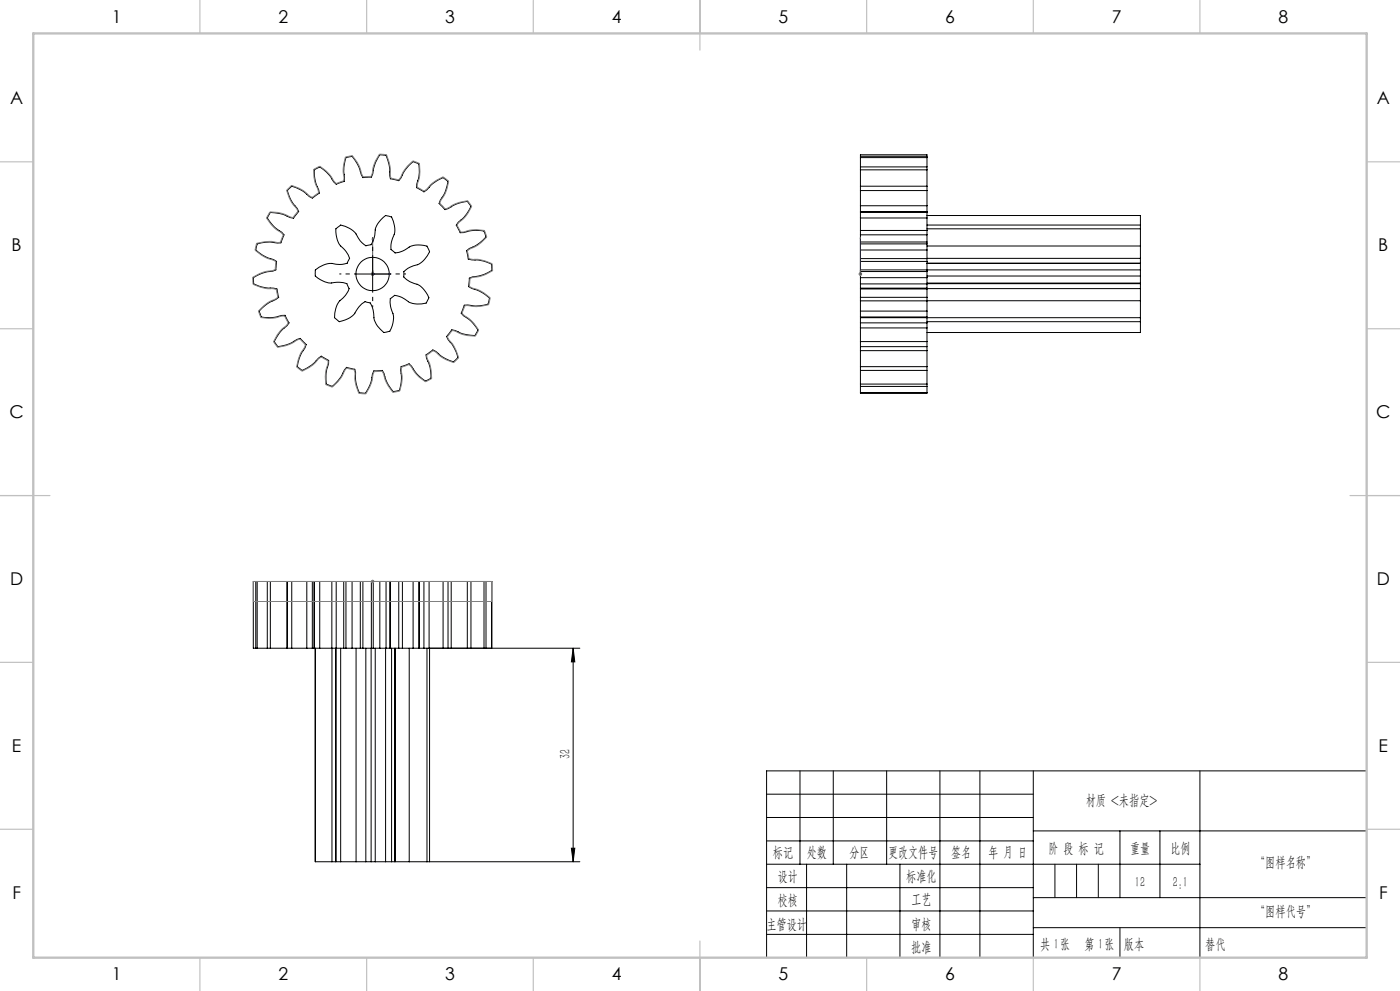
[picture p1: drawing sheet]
<svg xmlns="http://www.w3.org/2000/svg" width="420mm" height="297mm" viewBox="0 0 420 297" stroke-linecap="round" stroke-linejoin="round" font-family="sans-serif">
<g fill="none" stroke="#000" stroke-width=".3">
<path d="M86.5 56.8l1-1 1.3 .4 2.3 1.2 1.7 1.5 .9 .5 2.1-1.5-.6-2a11.5 11.5 0 0 1-.9-5l1.6-.9 2.1 1.6 1.2 1.5 .9 1.4 .8 .7 2.4-.8v-2.1a10 10 0 0 1 .5-5.1l1.8-.4 1.8 2.8 1.5 3.6 2.5-.1 .6-2a11.6 11.6 0 0 1 1.9-4.7l1.9 .2 1 3 .3 4 2.5 .5 1.1-1.7a11 11 0 0 1 3.2-4l1.8 .7 .1 2.6-.8 4.5 2.2 1.3 1.5-1.3a10.3 10.3 0 0 1 4.2-3l1.5 1.2-.8 3.1-1.9 3.5 1.8 1.8 1.9-.8a10.6 10.6 0 0 1 4.8-1.6l1.1 1.5-1.3 2.2-1.3 1.5-1.2 1-.6 .9 1.1 2.2 2.1-.3a11.1 11.1 0 0 1 5.1-.2l.6 1.8-2.4 2.2-2.6 1.3-.8 .6 .5 2.5 2 .3a11.1 11.1 0 0 1 5 1.3l.1 1.8-2.3 1.2-4.5 1.2-.2 2.5 1.9 .8a11.6 11.6 0 0 1 4.4 2.6l-.5 1.9-3.8 .5-3.3-.2-.9 2.4 1.5 1.3a10.8 10.8 0 0 1 3.5 3.7l-.9 1.7-3.9-.6-2-.9-1.1-.3-1.5 2.1 1.1 1.7a10.7 10.7 0 0 1 2.3 4.5l-1.4 1.3-2.9-1.2-2.3-1.9-.9-.4-2.1 1.5 .2 1 .4 .9a10.2 10.2 0 0 1 .9 5l-1.7 .9-2.5-2.1-1.6-2.4-.8-.7-2.4 .9v2a11.2 11.2 0 0 1-.5 5.1l-1.8 .4-1.9-2.7-.9-2.8-.5-.9-2.6 .2-.5 1.9a10.8 10.8 0 0 1-2 4.8l-1.8-.2-1-3.1-.1-2.9-.3-1-2.4-.6-1.1 1.7a12.2 12.2 0 0 1-3.2 4l-1.8-.7-.1-3.2 .8-2.9v-1l-2.2-1.3-1.5 1.4a10.3 10.3 0 0 1-4.2 2.9l-1.5-1.1 .8-3.2 1.9-3.4-1.8-1.9-1.9 .9a11 11 0 0 1-4.8 1.6l-1.1-1.5 1.7-2.8 2.1-2 .6-.8-1.2-2.3-2 .3a11.2 11.2 0 0 1-5.1 .2l-.6-1.8 2.4-2.1 3.4-2-.5-2.5-2-.3a11.4 11.4 0 0 1-5-1.2l-.1-1.9 2.9-1.4 2.9-.5 1-.4 .2-2.6-1.9-.8a10.9 10.9 0 0 1-4.4-2.6l.5-1.8 3.8-.6 3.3 .3 .9-2.4-.7-.8-.8-.5a10.8 10.8 0 0 1-3.5-3.8l.9-1.6 3.8 .5 2.1 1 1.1 .2 1.5-2-1.1-1.7a10.7 10.7 0 0 1-2.3-4.6zM258.1 57.1v4.6M258.1 55.8v1.3M258.1 50.9v4.9M258.1 50.9v-.9h20v.9M258.1 47.2v2.7M258.1 47.2v-.4h20v.4M258.1 57.1h20M258.1 55.8h20M258.1 50.9h20M258.1 47.2h20M258.1 46.8v-.4h20v.4"/>
<path d="M278.1 57.1v4.6M278.1 55.8v1.3M278.1 50.9v4.9M278.1 47.2v2.7M100.8 68.6l1.2-1a6 6 0 0 1 3.9 1.5l.5 .5a13.2 13.2 0 0 0 3.3 4.1l1.4-.3a7.3 7.3 0 0 0 1.5-4.8 6.9 6.9 0 0 1 3.3-4l1.6 .4a6.4 6.4 0 0 1 .3 6.4l-.5 1.9v1.5l1.1 .9a7 7 0 0 0 4.7-1.8 7.3 7.3 0 0 1 5-.1l.7 1.4a6.1 6.1 0 0 1-4.8 4.5l-1.7 .7a2.02 2.02 0 0 0-1.2 2.4 4.8 4.8 0 0 0 3.2 2.2 5.8 5.8 0 0 1 4.3 4.4l-.6 1.3a6 6 0 0 1-6.5-1l-1.6-.8-1.5-.4-1.1 .9a6.5 6.5 0 0 0 .6 4.6 6.7 6.7 0 0 1-1.2 5.3l-1.6 .4a6.6 6.6 0 0 1-3-5.7l-.4-1.8a1.86 1.86 0 0 0-1.8-1.7l-.2-.1a7.1 7.1 0 0 0-3.4 3.7 6.7 6.7 0 0 1-4.7 2.2l-1.1-.9a6.1 6.1 0 0 1 .7-4.1l.3-.6a11.9 11.9 0 0 0 3.2-4.2l-.6-1.3a4.8 4.8 0 0 0-3.8-.5 5.9 5.9 0 0 1-5.7-2.2v-1.4a6 6 0 0 1 6.2-1.9h1.9l1.5-.3 .6-1.3a7 7 0 0 0-2.8-4.1 7.6 7.6 0 0 1-1.2-4.9zM111.8 77.1v10M258.1 73.1v1.8M258.1 74.9v2.6M258.1 72.6v.5M258.1 63.7v1.6M258.1 65.3v3.8M258.1 77.5v.8"/>
<path d="M258.1 78.3v2.6M258.1 69.1v1.3M258.1 70.4v2.1h20v-2.1M258.1 63.4v.3M258.1 61.7v1.7M258.1 73.1h20M258.1 74.9h20M258.1 77.5h20M258.1 63.7h20M258.1 65.3h20M258.1 69.1h20M258.1 78.3h20"/>
<path d="M258.1 70.4h20M258.1 61.7h20M258.1 63.4h20M278.1 73.1v1.8M278.1 74.9v2.6M278.1 72.6v.5M278.1 63.7v1.6M278.1 65.3v3.8M278.1 78.3v3.1M278.1 77.5v.8M278.1 69.1v1.3M278.1 63.4v.3"/>
<path d="M278.1 61.7v1.7M278.1 78.9h64v2M278.1 67.4h64v1.2M278.1 64.6h64v2.8M278.1 68.6h64M278.1 73.7h64M278.1 77.4h64M342.1 68.6v5.1M342.1 73.7v3.7M342.1 77.4v1.5h-64M106.8 82.1h10M258.1 83.2v1.9"/>
<path d="M258.1 81.4v1.8M258.1 85.1v1.3M258.1 90.2v3M258.1 93.2v1.8M258.1 95v.2h84M258.1 80.9v.5M258.1 86.4v.2M258.1 89.1v1.1M258.1 98.3v4.1M258.1 86.6v2.5M258.1 96.8v1.5M258.1 95.3v1.5"/>
<path d="M258.1 86.4h20M258.1 83.2h20M258.1 81.4h20M258.1 93.2h20M258.1 95h20M258.1 80.9h84M258.1 86.6h20M258.1 89.1h20M258.1 98.3h20M258.1 96.8h20M278.1 83.2v3.2M278.1 81.4v1.8"/>
<path d="M278.1 89.1v4.1M278.1 93.2v1.8M278.1 95v.2M278.1 86.4v.2M278.1 98.3v4.1M278.1 86.6v2.5M278.1 96.8v1.5M278.1 95.3v1.5M278.1 84.8h64M278.1 82.7h64M278.1 86.5h64M342.1 80.9v1.8"/>
<path d="M342.1 82.7v2.1M342.1 90.1v5.1M342.1 95.2v1.2h-64M342.1 86.5v3.6M342.1 85v1.5M342.1 96.5v3.2h-64M342.1 85l-84 .1M342.1 90.1l-84 .1M342.1 84.8v.2M258.1 102.4v1.5h20v-1.5M258.1 109.9v1.1h20v-1.1M258.1 105.1v4.8"/>
<path d="M258.1 104v1.1M258.1 111.1v4M258.1 115.1v.7h20v-.7M258.1 115.9v1.8M258.1 117.7v.2h20v-.2M258.1 102.4h20M258.1 109.9h20M258.1 105.1h20M258.1 115.1h20M258.1 117.7h20M278.1 105.1v4.8M278.1 104v1.1"/>
<path d="M278.1 111.1v4M278.1 115.9v1.8M76.6 174.3h-.6v20h.6M77.2 174.3h2.9M77.2 174.3h-.5v20h.5M77.2 174.3v20M81.1 174.3h-.9v20h.9M81.1 174.3h5v20h-5M81.1 174.3v20M87.5 174.3h4.5M87.5 174.3h-1.3v20h1.3M87.5 174.3v20"/>
<path d="M92 174.3h1.7M92 174.3v20M93.7 174.3h.5M93.7 174.3v20M95.9 174.3h-1.6v20h1.6M95.9 174.3h3.7M95.9 174.3v20M99.6 174.3h1.3M99.6 174.3v20M100.9 174.3h2.2M100.9 174.3v20M103.1 174.3h.7"/>
<path d="M103.1 174.3v20M103.8 174.3h1.8M103.8 174.3v20M105.6 174.3h2.5M105.6 174.3v20M108.1 174.3h.8M108.1 174.3v20M108.9 174.3h2.5M108.9 174.3v20M111.4 174.3h.6M111.4 174.3v20M112 174.3h1.9"/>
<path d="M112 174.3v20M113.9 174.3h1.9M113.9 174.3v20M115.8 174.3h1.1M115.8 174.3v20M116.9 174.3h.2M116.9 174.3v20M117.1 174.3h2.5M117.1 174.3v20M119.6 174.3h1.1M119.6 174.3v20M120.7 174.3h3.2"/>
<path d="M120.7 174.3v20M123.9 174.3h1.8M123.9 174.3v20M125.7 174.3v20M125.9 174.3h1.3M127.2 174.3h1.5M127.2 174.3v20M128.7 174.3h4.2M128.7 174.3v20M132.9 174.3h1.5v20h-1.5M132.9 174.3v20M134.5 174.3h.9"/>
<path d="M135.4 174.3v20h4.8M135.4 174.3h4.8M140.2 174.3h1.1v20h-1.1M140.2 174.3v20M141.4 174.3h3.8M145.2 174.3h.6v20h-.6M145.2 174.3v20M145.9 174.3h1.6M147.5 174.3v20M77.2 194.3h2.9M87.5 194.3h4.5M92 194.3h1.7"/>
<path d="M93.7 194.3h.5M94.5 194.3v64M94.6 194.3v64h5M95.9 194.3h3.7M99.6 194.3h1.3M99.6 194.3v64M100.8 194.3v64h1.4M100.9 194.3h2.2M102.2 194.3v64M103.1 194.3h.7M103.8 194.3h1.8M105.6 194.3h2.5"/>
<path d="M106.8 194.3v64M108.1 194.3h.8M108.9 194.3h2.5M109.7 194.3v64M111.3 194.3v64M111.4 194.3h.6M112 194.3h1.9M112.6 194.3v64M113.9 194.3h1.9M115.7 194.3v64M115.8 194.3h1.1M116.9 194.3h.2"/>
<path d="M117.1 194.3h2.5M117.5 194.3v64M118.5 194.3v64M119.6 194.3h1.1M120.7 194.3h3.2M122.8 194.3v64M123.9 194.3h1.8M125.9 194.3h1.3M127.2 194.3h1.5M128.1 194.3v64M128.7 194.3h4.2M141.4 194.3h3.8"/>
<path d="M145.9 194.3h1.6M171.9 194.3v64M171.9 194.3l.5 4.1h-1zM174 194.3h-45.1v64M230 238h80M240 231v28M250 231v28M266 231v28M282 231v56M294 231v56M310 231v56M360 231v56"/>
<path d="M410 231h-180v56M99.6 258.3h1.1M102.2 258.3h4.6M106.8 258.3h2.9M109.7 258.3h1.6M111.3 258.3h1.3M112.6 258.3h3.1M115.7 258.3h1.8M117.5 258.3h1M118.5 258.3h4.3M122.8 258.3h5.3M128.1 258.3h.8"/>
<path d="M128.9 258.3h45.1M171.4 254.2h1l-.5 4.1zM230 245h80M230 252h80M230 259h130M242 259v28M254 259v28M270 259v28M310 249h100M336 249v20M348 249v20M230 266h80"/>
<path d="M230 273h80M310 269h100M310 278h100M230 280h80"/>
<circle cx="111.8" cy="82.1" r="5"/>
</g>
<g fill="none" stroke="#00f" stroke-width=".3">
<path d="M111.8 71.2l.1 .5h-.2zM111.8 71.2v10.9h5.5M258.1 71.2v.5v-.5M258.1 71.2v10.9M111.8 81l-.1 .3zM112.1 82.1h.2zM116.7 82l.6 .1-.6 .2zM258.1 82v.3zM258.1 82.1h.1M258.1 81v.3v-.3M111.7 174.3h.2zM111.8 174.3h.1"/>
<path d="M111.8 174.3h5.5M112.3 174.3h-.2h.2M117.3 174.3h-.6h.6"/>
</g>
<g fill="none" stroke="#808080" stroke-width=".3">
<path d="M86.3 56.7l1.2-1.1a10 10 0 0 1 4.8 2.6l.7 .6a.83 .83 0 0 0 1.4-.2l.5-.3a1.06 1.06 0 0 0 .4-1.7l-.3-.5a10.2 10.2 0 0 1-.9-5.3l1.9-1a9 9 0 0 1 3.9 4l.3 .5a.95 .95 0 0 0 1.5 .4 1.39 1.39 0 0 0 1.5-1.1l-.2-1.2a11 11 0 0 1 .6-5.3l2.1-.5a10 10 0 0 1 2.6 4.9l.3 .8a.83 .83 0 0 0 1.3 .6h.5a1.08 1.08 0 0 0 1.3-1.2l.1-.6a10.1 10.1 0 0 1 2-4.9l2.2 .2a10.9 10.9 0 0 1 1.1 5.3v.9a.82 .82 0 0 0 1 1l.6 .1a1.07 1.07 0 0 0 1.6-.8l.2-.5a11.6 11.6 0 0 1 3.4-4.2l1.9 .8a10.3 10.3 0 0 1-.4 5.5l-.2 .8a.84 .84 0 0 0 .7 1.2 1.34 1.34 0 0 0 1.7 .5l2.2-2.1 3.1-1.9 1.7 1.3-1 3.6-1.4 2.3a.82 .82 0 0 0 .4 1.4l.4 .3a1.03 1.03 0 0 0 1.6 .3l2.1-1.2 3.6-.9 1.2 1.7-1.9 3.2-2.1 1.8a1.03 1.03 0 0 0 .2 1.7l.2 .5a.95 .95 0 0 0 1.4 .5l2.3-.6 3.7 .2 .8 1.9-2.8 2.5-2.5 1.2a.82 .82 0 0 0-.4 1.4l.1 .5a1.11 1.11 0 0 0 1.4 1.1h.6a11.3 11.3 0 0 1 5.1 1.3l.2 2.1a10.4 10.4 0 0 1-5.2 1.9l-.9 .2a.84 .84 0 0 0-.8 1.1v.6a1.07 1.07 0 0 0 1 1.5l.6 .1a10.6 10.6 0 0 1 4.6 2.7l-.5 2.1a10.4 10.4 0 0 1-5.6 .4l-.6-.1a.99 .99 0 0 0-1.3 .9 1.33 1.33 0 0 0-.1 1.8l1 .7a10.9 10.9 0 0 1 3.6 3.9l-1 1.8a10 10 0 0 1-5.5-1.2l-.5-.2a1.03 1.03 0 0 0-1.7 .7l-.3 .5a.88 .88 0 0 0 0 1.2l.6 .7a11 11 0 0 1 2.4 4.8l-1.5 1.5a10.5 10.5 0 0 1-4.8-2.7l-.7-.6a.98 .98 0 0 0-1.6 .4l-.5 .3a.89 .89 0 0 0-.3 1.4l.9 2.3 .4 3.6-1.9 1-2.8-2.3-1.5-2.3a.82 .82 0 0 0-1.4-.2l-.6 .2a1.08 1.08 0 0 0-.9 1.5l.1 .6a9.9 9.9 0 0 1-.6 5.3l-2 .4a9.7 9.7 0 0 1-2.7-5l-.2-.5a.93 .93 0 0 0-1.3-.8h-.6a1.04 1.04 0 0 0-1.2 1.2l-.1 .6a11.3 11.3 0 0 1-2.1 5l-2.1-.2a10.6 10.6 0 0 1-1.1-5.4v-.9a.85 .85 0 0 0-1.1-.9l-.6-.1a1.03 1.03 0 0 0-1.5 .7l-.3 .6a10.5 10.5 0 0 1-3.3 4.1l-2-.8a10.7 10.7 0 0 1 .4-5.4l.3-.9a.84 .84 0 0 0-.8-1.2l-.5-.2a1.04 1.04 0 0 0-1.7 .2l-.4 .5a10.5 10.5 0 0 1-4.4 3.1l-1.6-1.3a9.2 9.2 0 0 1 2-5.3l.3-.5a.97 .97 0 0 0-.3-1.5 1.35 1.35 0 0 0-1.5-.9l-2.6 1.4-3.6 .9-1.2-1.7 1.1-2.1 1.4-1.7 .7-.6a1.47 1.47 0 0 0 .5-2.5 1.08 1.08 0 0 0-1.7-.7l-.5 .2a10.5 10.5 0 0 1-5.4 .2l-.7-2a10.3 10.3 0 0 1 4.4-3.3l.9-.4a.82 .82 0 0 0 .4-1.3l-.2-.6a1.07 1.07 0 0 0-1.3-1.1h-.6a11.3 11.3 0 0 1-5.2-1.3l-.1-2.1a9.8 9.8 0 0 1 5.3-1.9l1.5-.4 .1-1.8a.88 .88 0 0 0-.9-1.1l-2.3-.8-3-2.1 .5-2.1 3.6-.5 2.8 .3a.82 .82 0 0 0 1-.9l.2-.6a1.05 1.05 0 0 0-.5-1.6l-.5-.4a10.9 10.9 0 0 1-3.7-3.9l1.1-1.8a10.2 10.2 0 0 1 5.3 1.2l.9 .3a.85 .85 0 0 0 1.2-.5 1.34 1.34 0 0 0 .7-1.7l-.8-1a10.6 10.6 0 0 1-2.3-4.8zM111.3 82.1h1M111.4 81.8l.7 .7M111.8 81.6v1M112.1 81.8l-.7 .7M257.6 82.1h1M257.8 81.8l.7 .7M258.1 81.6v1M258.5 81.8l-.7 .7M76 174.3h71.5v6h-71.5zM111.4 173.9l.7 .7M111.8 173.8v1"/>
<path d="M112.1 173.9l-.7 .7"/>
</g>
<path d="M111.8 77.1v-5M106.8 82.1h-5M111.8 87.1v5M116.8 82.1h5" fill="none" stroke="#000" stroke-width=".3" stroke-dasharray="30.5 1.3 1.3 1.3" stroke-dashoffset="29.9" stroke-linecap="butt"/>
<path d="M316.5 259v10M323 259v10M329.5 259v10M336 278v9" fill="none" stroke="#0a0605" stroke-width=".3"/>
<g fill="none" stroke="#c0c0c0" stroke-width=".35">
<path d="M60 0v10M110 0v10M160 0v10M210 0v15M260 0v10M310 0v10M360 0v10M0 48.5h10M410 48.5h10M0 98.5h10M410 98.5h10M0 148.5h15"/>
<path d="M405 148.5h15M0 198.5h10M410 198.5h10M0 248.5h10M410 248.5h10M60 287v10M110 287v10M160 287v10M210 282v15M260 287v10M310 287v10M360 287v10"/>
</g>
<path d="M10 10h400v277h-400z" fill="none" stroke="#c0c0c0" stroke-width=".7"/>
<g fill="#00f">
<path d="M112.1 174.3h.2z"/>
<path d="M116.7 82l.6 .1-.6 .2zM111.8 71.2l.1 .5h-.2zM112.1 82.1h.2zM111.8 81l-.1 .3zM258.1 82v.3zM258.1 71.2v.5zM258.1 81v.3zM116.7 174.3h.6zM111.7 174.3h.2z"/>
</g>
<path d="M171.9 194.3l.5 4.1h-1zM171.4 254.2h1l-.5 4.1z" fill="#000"/>
<g font-size="5.3">
<text x="33.5" y="6.8">1</text>
<text x="83.5" y="6.8">2</text>
<text x="133.5" y="6.8">3</text>
<text x="183.5" y="6.8">4</text>
<text x="233.5" y="6.8">5</text>
<text x="283.5" y="6.8">6</text>
<text x="333.5" y="6.8">7</text>
<text x="383.5" y="6.8">8</text>
<text x="3" y="31.1">A</text>
<text x="413" y="31.1">A</text>
<text x="3.5" y="75.3">B</text>
<text x="413.5" y="75.3">B</text>
<text x="2.8" y="125.3">C</text>
<text x="412.8" y="125.3">C</text>
<text x="3" y="175.3">D</text>
<text x="413" y="175.3">D</text>
<text x="3.6" y="225.3">E</text>
<text x="413.6" y="225.3">E</text>
<text x="3.7" y="269.6">F</text>
<text x="413.7" y="269.6">F</text>
<text x="33.5" y="293.8">1</text>
<text x="83.5" y="293.8">2</text>
<text x="133.5" y="293.8">3</text>
<text x="183.5" y="293.8">4</text>
<text x="233.5" y="293.8">5</text>
<text x="283.5" y="293.8">6</text>
<text x="333.5" y="293.8">7</text>
<text x="383.5" y="293.8">8</text>
</g>
<g font-size="4.4">
<text x="171.1" y="227.6" transform="rotate(-90 171.1 227.6)">32</text>
<text x="325.7" y="241.2">材质 &lt;未指定&gt;</text>
<text x="231.9" y="256.9">标记</text>
<text x="242.1" y="256.9">处数</text>
<text x="254.9" y="256.9">分区</text>
<text x="266.5" y="256.9">更改文件号</text>
<text x="285.4" y="256.9">签名</text>
<text x="296.5" y="256.9">年 月 日</text>
<text x="314.5" y="255.6">阶 段 标 记</text>
<text x="339" y="255.6">重量</text>
<text x="351.1" y="255.6">比例</text>
<text x="233.3" y="263.9">设计</text>
<text x="271.9" y="263.9">标准化</text>
<text x="376.5" y="259.8">“图样名称”</text>
<text x="340.5" y="265.7">12</text>
<text x="351.8" y="265.7">2:1</text>
<text x="233.3" y="271.1">校核</text>
<text x="273.4" y="271">工艺</text>
<text x="376.5" y="274.6">“图样代号”</text>
<text x="229.9" y="278.3">主管设计</text>
<text x="273.4" y="278.3">审核</text>
<text x="273.4" y="285.2">批准</text>
<text x="312" y="284.4">共 张</text>
<text x="316.1" y="284.4">1</text>
<text x="325.3" y="284.4">第 张</text>
<text x="329.5" y="284.4">1</text>
<text x="337.1" y="284.4">版本</text>
</g>
<text font-size="4.4" fill="#0a0605" x="361.6" y="284.4">替代</text>
</svg>
